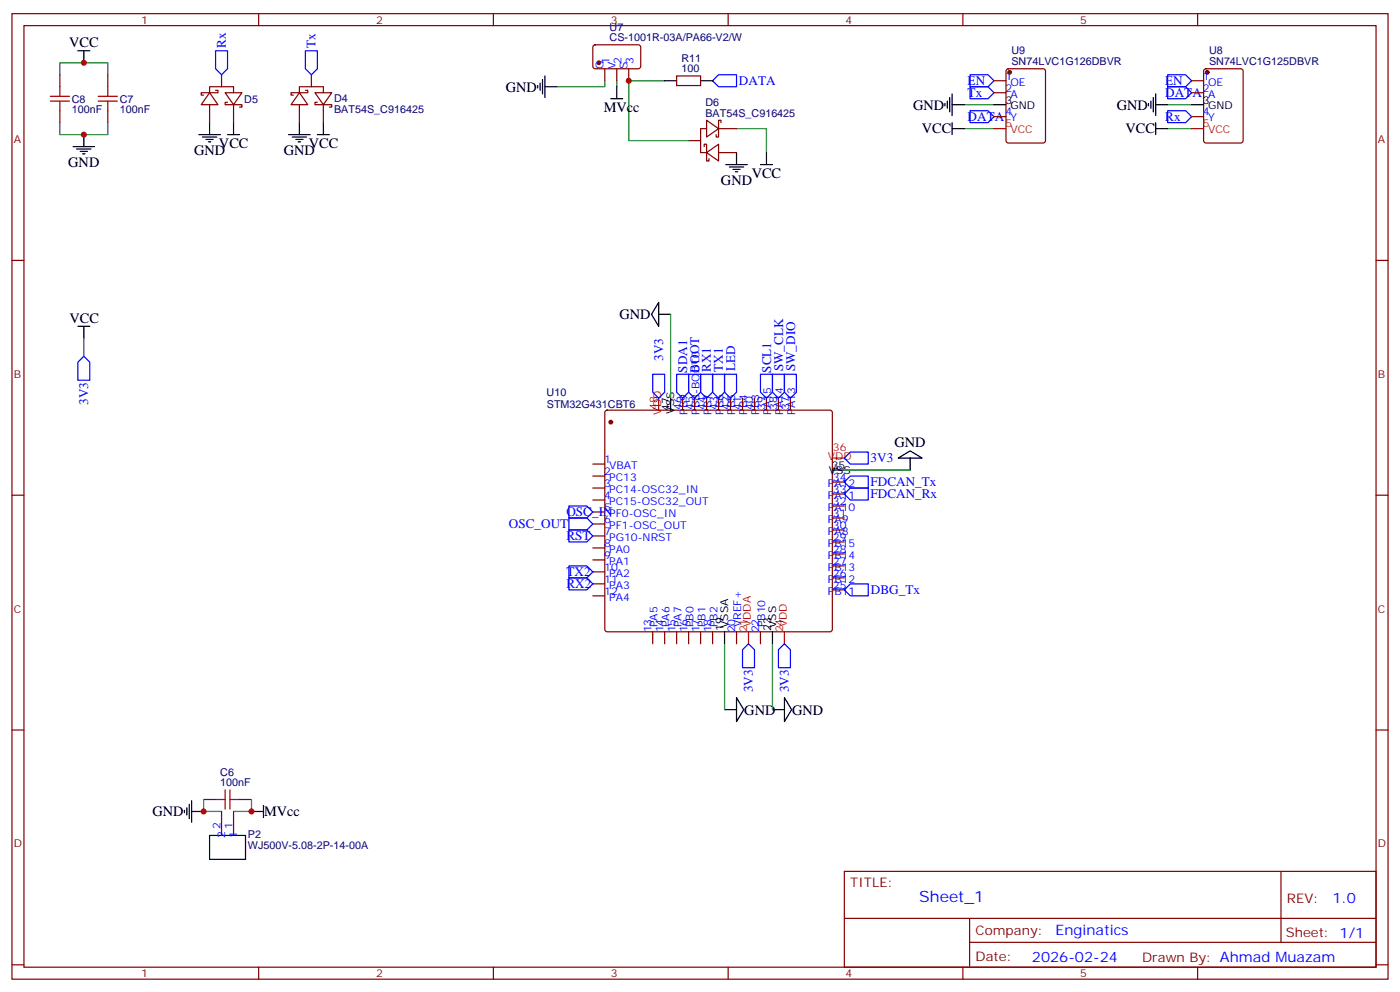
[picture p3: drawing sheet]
<svg xmlns="http://www.w3.org/2000/svg" width="412mm" height="292mm" viewBox="0 0 412 292" stroke-linecap="round" stroke-linejoin="round" font-family="sans-serif">
<g fill="none" stroke="#870000" stroke-width=".35">
<path d="M3.5 4h405.4v284.4h-405.4zM7.1 7.5h398.2v277.3h-398.2zM76.2 4v3.5M145.3 4v3.5M174.9 13.4l.4-.2h13l.4 .7v5.9l-.7 .4h-12.9l-.5-.7v-5.6zM214.5 4v3.5M283.6 4v3.5M352.8 4v3.5M17.6 22v3.5M17.6 32.6v3.5M31.7 22v3.5M31.7 32.6v3.5"/>
<path d="M61.7 27.3l2.5 3.5h-4.9zM61.7 27.3v-1.8h7.1v1.8M61.7 30.8v5.3M63.5 26.6h.7v.7h-4.9v.7h.7M65.3 22v3.5M66.3 27.3h5l-2.5 3.5zM67 30.1h-.7v.7h5v.7h-.7M68.8 30.8v5.3M88.2 27.3l2.5 3.5h-5zM88.2 27.3v-1.8h7v1.8M88.2 30.8v5.3M90 26.6h.7v.7h-5v.7h.7"/>
<path d="M91.7 22v3.5M92.8 27.3h4.9l-2.5 3.5zM93.5 30.1h-.7v.7h4.9v.7h-.7M95.2 30.8v5.3M178.2 20.2v3.6M181.7 20.2v3.6M185.2 20.2v3.6M199.3 22.4h7.1v2.8h-7.1zM208.1 35.4l3.6 2.5-3.6 2.5zM208.1 37.9h-1.7v7h1.7M211.7 37.9h5.3M212.4 36.1v-.7h-.7v5h-.7v-.7"/>
<path d="M292.8 23.8h3.5M292.8 27.3h3.5M292.8 34.4h3.5M296.6 20.5l.4-.3h10.3l.6 .5 .1 20.7-.5 .7h-10.5l-.6-.4-.1-20.7zM351 23.8h3.5M351 27.3h3.5M351 34.4h3.5M354.8 20.5l.4-.3h10.3l.6 .5 .1 20.7-.5 .7h-10.5l-.6-.4-.1-20.7zM202.8 41.4h3.6M207.4 43.2v-.7h.7v4.9h.7v-.7M208.1 44.9l3.6-2.4v4.9zM211.7 44.9h5.3"/>
<path d="M3.5 76.7h3.6M405.3 76.7h3.6M201.1 117.3v3.5M204.6 117.3v3.5M208.1 117.3v3.5M211.7 117.3v3.5M215.2 117.3v3.5M218.7 117.3v3.5M222.2 117.3v3.5M225.8 117.3v3.5M229.3 117.3v3.5M232.8 117.3v3.5"/>
<path d="M174.6 136.7h3.6M178.4 121l.5-.2h65.6l.5 .2 .2 .5v63.8l-.3 .5-.4 .3h-65.6l-.5-.3-.2-.5v-63.8zM3.5 145.8h3.6M174.6 157.8h3.6M174.6 150.8h3.6M174.6 154.3h3.6M174.6 140.2h3.6M174.6 143.7h3.6M174.6 147.2h3.6M245.2 156.1h3.5M245.2 152.5h3.5M245.2 149h3.5"/>
<path d="M245.2 145.5h3.5M245.2 142h3.5M245.2 159.6h3.5M405.3 145.8h3.6M174.6 161.4h3.6M174.6 164.9h3.6M174.6 168.4h3.6M174.6 171.9h3.6M174.6 175.5h3.6M245.2 163.1h3.5M245.2 166.7h3.5M245.2 170.2h3.5"/>
<path d="M245.2 173.7h3.5M192.3 186.1v3.5M195.8 186.1v3.5M199.3 186.1v3.5M202.8 186.1v3.5M206.4 186.1v3.5M209.9 186.1v3.5M217 186.1v3.5M224 186.1v3.5M3.5 215h3.6M405.3 215h3.6M60 235.4h3.5"/>
<path d="M65.3 239v7M68.8 239v7M70.6 235.4h3.5M248.7 256.6h156.6v28.2h-156.6zM377.3 256.6v20.9M248.7 270.5h156.5M285.6 277.5h119.6M285.6 270.5v14.1M3.5 284.1h3.6M76.2 284.8v3.6M145.3 284.8v3.6M214.5 284.8v3.6"/>
<path d="M283.6 284.8v3.6M352.8 284.8v3.6M405.3 284.1h3.6"/>
</g>
<g fill="none" stroke="#000" stroke-width=".35">
<path d="M22.9 15h3.6M24.7 15v3.5M24.7 39.7v3.5M58.6 39.7h6.3M61.7 36.1v3.6M67 39.7h3.6M68.8 36.1v3.6M85 39.7h6.4M88.2 36.1v3.6M93.5 39.7h3.5M95.2 36.1v3.6M158.4 25.2v.7"/>
<path d="M159.1 24.5v2.1M159.8 23.4v4.3M160.5 25.5h3.5M160.5 22.4v6.3M179.9 29.1h3.5M181.7 25.5v3.6M195.8 23.8h3.5M206.4 23.8h3.5M278.3 30.5v.7M279 29.8v2.1M279.8 28.7v4.2M280.5 30.8h3.5"/>
<path d="M280.5 27.7v6.3M280.5 36.1v3.6M280.5 37.9h3.5M292.8 30.8h3.5M338.3 30.5v.7M339 29.8v2.1M339.7 28.7v4.2M340.4 30.8h3.6M340.4 27.7v6.3M340.4 36.1v3.6M340.4 37.9h3.6M351 30.8h3.5"/>
<path d="M21.5 43.2h6.4M22.6 43.9h4.2M23.6 44.6h2.2M24.3 45.3h.7M59.6 40.4h4.3M60.7 41.1h2.1M61.4 41.8h.7M86.1 40.4h4.2M87.1 41.1h2.2M87.8 41.8h.7M213.8 48.5h6.3M214.8 49.2h4.3"/>
<path d="M215.9 49.9h2.1M216.6 50.6h.7M217 44.9v3.6M224 48.5h3.5M225.8 44.9v3.6M22.9 96.1h3.6M24.7 96.1v3.5M194 89v7.1l-2.1-3.5zM194 92.6h3.6M197.6 117.3v3.5M245.2 138.4h3.5M264.6 134.9l3.5-2.1 3.5 2.1z"/>
<path d="M268.1 134.9v3.5M213.4 186.1v3.5M227.5 186.1v3.5M213.4 209h3.6M217 205.5l2.1 3.5-2.1 3.5zM227.5 209h3.6M231.1 205.5l2.1 3.5-2.1 3.5zM54.3 238.6v.7M55 237.9v2.1M55.7 236.9v4.2M56.4 239h3.6M56.4 235.8v6.3"/>
<path d="M74.1 239h3.5M77.6 237.2v3.5M61.7 246h10.6v7.1h-10.6z"/>
</g>
<g fill="none" stroke="#00f" stroke-width=".35">
<path d="M63.5 15h3.5v5.2l-1.7 1.8-1.8-1.8zM90 15h3.5v5.2l-1.8 1.8-1.7-1.8zM209.9 23.8l1.8-1.8h5.3v3.5h-5.3zM285.8 32.6h5.2l1.8 1.8-1.8 1.7h-5.2zM285.8 25.5h5.2l1.8 1.8-1.8 1.8h-5.2zM285.8 22h5.2l1.8 1.8-1.8 1.7h-5.2zM344 32.6h5.2l1.8 1.8-1.8 1.7h-5.2zM344 25.5h5.2l1.8 1.8-1.8 1.8h-5.2zM344 22h5.2l1.8 1.8-1.8 1.7h-5.2zM22.9 106.7l1.8-1.8 1.8 1.8v5.3h-3.6zM192.3 110.2h3.5v5.3l-1.8 1.8-1.7-1.8zM199.3 110.2h3.5v5.3l-1.7 1.8-1.8-1.8z"/>
<path d="M202.8 110.2h3.6v5.3l-1.8 1.8-1.8-1.8zM206.4 110.2h3.5v5.3l-1.8 1.8-1.7-1.8zM209.9 110.2h3.5v5.3l-1.7 1.8-1.8-1.8zM213.4 110.2h3.6v5.3l-1.8 1.8-1.8-1.8zM224 110.2h3.5v5.3l-1.7 1.8-1.8-1.8zM227.5 110.2h3.6v5.3l-1.8 1.8-1.8-1.8zM231.1 110.2h3.5v5.3l-1.8 1.8-1.7-1.8zM248.7 134.9l1.8-1.8h5.3v3.6h-5.3zM167.6 149h5.3l1.7 1.8-1.7 1.7h-5.3zM167.6 152.5h5.3l1.7 1.8-1.7 1.8h-5.3zM167.6 156.1h5.3l1.7 1.7-1.7 1.8h-5.3zM248.7 145.5l1.8-1.8h5.3v3.5h-5.3z"/>
<path d="M248.7 142l1.8-1.8h5.3v3.5h-5.3zM167.6 166.7h5.3l1.7 1.7-1.7 1.8h-5.3zM167.6 170.2h5.3l1.7 1.7-1.7 1.8h-5.3zM248.7 173.7l1.8-1.8h5.3v3.6h-5.3zM220.5 189.6l1.7 1.7v5.3h-3.5v-5.3zM231.1 189.6l1.7 1.7v5.3h-3.5v-5.3z"/>
</g>
<g fill="none" stroke="#008700" stroke-width=".35">
<path d="M17.6 36.1v3.6h14.1v-3.6M17.6 22v-3.5h14.1v3.5M178.2 23.8v1.7h-14.2M181.7 23.8v1.7M195.8 23.8h-10.6v17.6h17.6M217 37.9h8.8v7M284 30.8h8.8M284 37.9h8.8M344 30.8h7M344 37.9h7M24.7 99.6v5.3M197.6 92.6v24.7"/>
<path d="M248.7 138.4h19.4M213.4 189.6v19.4M227.5 189.6v19.4M60 235.4v3.6h5.3M74.1 235.4v3.6h-5.3"/>
</g>
<path d="M14.8 29.8h5.7M14.8 28.4h5.7M17.6 25.5v2.9M17.6 29.8v2.8M28.9 29.8h5.7M28.9 28.4h5.7M31.7 25.5v2.9M31.7 29.8v2.8M63.5 235.4h2.8M66.3 232.6v5.7M67.7 235.4h2.9M67.7 232.6v5.7" fill="none" stroke="#a10000" stroke-width=".35"/>
<g fill="#870000" stroke="#870000" stroke-width=".35">
<circle cx="176.4" cy="18.5" r=".53"/>
<circle cx="355.6" cy="21.3" r=".53"/>
<circle cx="297.4" cy="21.3" r=".53"/>
<circle cx="179.9" cy="124.3" r=".53"/>
</g>
<path d="M292.8 37.9h3.5M351 37.9h3.5M194 117.3v3.5M245.2 134.9h3.5M220.5 186.1v3.5M231.1 186.1v3.5" fill="none" stroke="#f00" stroke-width=".35"/>
<g fill="#c00">
<circle cx="24.7" cy="39.7" r=".88"/>
<circle cx="24.7" cy="18.5" r=".88"/>
<circle cx="60" cy="239" r=".88"/>
<circle cx="74.1" cy="239" r=".88"/>
<circle cx="185.2" cy="23.8" r=".88"/>
</g>
<text font-size="4.6" fill="#00f" x="270.8" y="265.6">Sheet_1</text>
<g font-size="4.2">
<text x="20.4" y="13.9">VCC</text>
<text x="149" y="27">GND</text>
<text x="177.9" y="33.1">MVcc</text>
<text x="269" y="32.3">GND</text>
<text x="329" y="32.3">GND</text>
<text x="271.6" y="39.3">VCC</text>
<text x="331.5" y="39.3">VCC</text>
<text x="57.1" y="45.7">GND</text>
<text x="64.5" y="43.7">VCC</text>
<text x="83.6" y="45.7">GND</text>
<text x="91" y="43.7">VCC</text>
<text x="20.1" y="49.2">GND</text>
<text x="221.4" y="52.4">VCC</text>
<text x="212.4" y="54.5">GND</text>
<text x="20.5" y="95.1">VCC</text>
<text x="182.5" y="94">GND</text>
<text x="263.5" y="131.7">GND</text>
<text x="219.3" y="210.4">GND</text>
<text x="233.4" y="210.4">GND</text>
<text x="44.9" y="240.4">GND</text>
<text x="77.8" y="240.4">MVcc</text>
</g>
<g font-size="4.2" fill="#00f">
<text x="392.5" y="265.9">1.0</text>
<text x="310.9" y="275.4">Enginatics</text>
<text x="304" y="283.2">2026-02-24</text>
</g>
<g font-size="3.9" fill="#00f">
<text x="66.5" y="14.1" transform="rotate(-90 66.5 14.1)">Rx</text>
<text x="92.9" y="14.1" transform="rotate(-90 92.9 14.1)">Tx</text>
<text x="217.7" y="25">DATA</text>
<text x="285" y="28.5">Tx</text>
<text x="285" y="25">EN</text>
<text x="343.3" y="28.5">DATA</text>
<text x="343.3" y="25">EN</text>
<text x="285" y="35.6">DATA</text>
<text x="343.3" y="35.6">Rx</text>
<text x="195.3" y="106.3" transform="rotate(-90 195.3 106.3)">3V3</text>
<text x="202.4" y="109.8" transform="rotate(-90 202.4 109.8)">SDA1</text>
<text x="206" y="109.8" transform="rotate(-90 206 109.8)">BOOT</text>
<text x="209.4" y="109.5" transform="rotate(-90 209.4 109.5)">RX1</text>
<text x="213" y="109.5" transform="rotate(-90 213 109.5)">TX1</text>
<text x="216.6" y="109.3" transform="rotate(-90 216.6 109.3)">LED</text>
<text x="227.1" y="109.8" transform="rotate(-90 227.1 109.8)">SCL1</text>
<text x="230.7" y="109.3" transform="rotate(-90 230.7 109.3)">SW_CLK</text>
<text x="234.2" y="109.3" transform="rotate(-90 234.2 109.3)">SW_DIO</text>
<text x="26" y="119.2" transform="rotate(-90 26 119.2)">3V3</text>
<text x="256.5" y="136.1">3V3</text>
<text x="256.5" y="143.3">FDCAN_Tx</text>
<text x="256.5" y="146.8">FDCAN_Rx</text>
<text x="149.9" y="155.5">OSC_OUT</text>
<text x="166.9" y="152">OSC_IN</text>
<text x="166.9" y="159.1">RST</text>
<text x="166.9" y="169.6">TX2</text>
<text x="166.9" y="173.2">RX2</text>
<text x="256.6" y="175">DBG_Tx</text>
<text x="221.8" y="203.8" transform="rotate(-90 221.8 203.8)">3V3</text>
<text x="232.4" y="203.8" transform="rotate(-90 232.4 203.8)">3V3</text>
</g>
<g font-size="3.9" fill="#800">
<text x="250.5" y="261.2">TITLE:</text>
<text x="379.1" y="265.9">REV:</text>
<text x="287.4" y="275.4">Company:</text>
<text x="378.7" y="276">Sheet: 1/1</text>
<text x="287.4" y="283.1">Date:</text>
<text x="336.4" y="283.2">Drawn By: Ahmad Muazam</text>
</g>
<g font-size="3.2" fill="#800">
<text x="41.6" y="7">1</text>
<text x="110.8" y="7">2</text>
<text x="179.9" y="7">3</text>
<text x="249.1" y="7">4</text>
<text x="318.2" y="7">5</text>
<text x="4.1" y="42.1">A</text>
<text x="405.9" y="42.1">A</text>
<text x="4.1" y="111.3">B</text>
<text x="405.9" y="111.3">B</text>
<text x="4.1" y="180.4">C</text>
<text x="405.9" y="180.4">C</text>
<text x="4.1" y="249.6">D</text>
<text x="405.9" y="249.6">D</text>
<text x="41.6" y="287.8">1</text>
<text x="110.8" y="287.8">2</text>
<text x="179.9" y="287.8">3</text>
<text x="249.1" y="287.8">4</text>
<text x="318.2" y="287.8">5</text>
</g>
<g font-size="3.2" fill="#000080">
<text x="179.6" y="9">U7</text>
<text x="179.6" y="12.1">CS-1001R-03A/PA66-V2/W</text>
<text x="297.9" y="16">U9</text>
<text x="356.1" y="16">U8</text>
<text x="200.7" y="21.3">100</text>
<text x="200.7" y="18.2">R11</text>
<text x="297.9" y="19.1">SN74LVC1G126DBVR</text>
<text x="356.1" y="19.1">SN74LVC1G125DBVR</text>
<text x="21.2" y="33.3">100nF</text>
<text x="21.2" y="30.2">C8</text>
<text x="35.3" y="33.3">100nF</text>
<text x="35.3" y="30.2">C7</text>
<text x="72" y="30.2">D5</text>
<text x="98.4" y="33.3">BAT54S_C916425</text>
<text x="98.4" y="30.2">D4</text>
<text x="207.8" y="34.4">BAT54S_C916425</text>
<text x="207.8" y="31.3">D6</text>
<text x="161" y="116.7">U10</text>
<text x="161.1" y="120.2">STM32G431CBT6</text>
<text x="64.9" y="231.6">100nF</text>
<text x="64.9" y="228.5">C6</text>
<text x="73" y="249.9">WJ500V-5.08-2P-14-00A</text>
<text x="73" y="246.8">P2</text>
</g>
<g font-size="3.2" fill="#00f">
<text x="177.8" y="20.4" transform="rotate(-90 177.8 20.4)">G</text>
<text x="179.6" y="18.9" transform="rotate(-90 179.6 18.9)">1</text>
<text x="181.3" y="20.4" transform="rotate(-90 181.3 20.4)">V</text>
<text x="183.1" y="18.9" transform="rotate(-90 183.1 18.9)">2</text>
<text x="184.9" y="20.4" transform="rotate(-90 184.9 20.4)">S</text>
<text x="186.6" y="18.9" transform="rotate(-90 186.6 18.9)">3</text>
<text x="296.2" y="23.4">1</text>
<text x="354.4" y="23.4">1</text>
<text x="296.2" y="27">2</text>
<text x="297.6" y="25.2">OE</text>
<text x="297.6" y="28.7">A</text>
<text x="354.4" y="27">2</text>
<text x="355.8" y="25.2">OE</text>
<text x="355.8" y="28.7">A</text>
<text x="296.2" y="34">4</text>
<text x="297.6" y="35.8">Y</text>
<text x="354.4" y="34">4</text>
<text x="355.8" y="35.8">Y</text>
<text x="200.7" y="120.6" transform="rotate(-90 200.7 120.6)">46</text>
<text x="202.5" y="122.1" transform="rotate(-90 202.5 122.1)">PB9</text>
<text x="204.3" y="120.6" transform="rotate(-90 204.3 120.6)">45</text>
<text x="206" y="122.1" transform="rotate(-90 206 122.1)">PB8-BOOT0</text>
<text x="207.8" y="120.6" transform="rotate(-90 207.8 120.6)">44</text>
<text x="209.5" y="122.1" transform="rotate(-90 209.5 122.1)">PB7</text>
<text x="211.3" y="120.6" transform="rotate(-90 211.3 120.6)">43</text>
<text x="213.1" y="122.1" transform="rotate(-90 213.1 122.1)">PB6</text>
<text x="214.8" y="120.6" transform="rotate(-90 214.8 120.6)">42</text>
<text x="216.6" y="122.1" transform="rotate(-90 216.6 122.1)">PB5</text>
<text x="218.4" y="120.6" transform="rotate(-90 218.4 120.6)">41</text>
<text x="220.1" y="122.1" transform="rotate(-90 220.1 122.1)">PB4</text>
<text x="221.9" y="120.6" transform="rotate(-90 221.9 120.6)">40</text>
<text x="223.7" y="122.1" transform="rotate(-90 223.7 122.1)">PB3</text>
<text x="225.4" y="120.6" transform="rotate(-90 225.4 120.6)">39</text>
<text x="227.2" y="122.1" transform="rotate(-90 227.2 122.1)">PA15</text>
<text x="229" y="120.6" transform="rotate(-90 229 120.6)">38</text>
<text x="230.7" y="122.1" transform="rotate(-90 230.7 122.1)">PA14</text>
<text x="232.5" y="120.6" transform="rotate(-90 232.5 120.6)">37</text>
<text x="234.2" y="122.1" transform="rotate(-90 234.2 122.1)">PA13</text>
<text x="178" y="136.3">1</text>
<text x="178" y="139.8">2</text>
<text x="178" y="143.4">3</text>
<text x="179.5" y="138.1">VBAT</text>
<text x="179.5" y="141.6">PC13</text>
<text x="243.9" y="143.4">PA12</text>
<text x="245.4" y="141.6">34</text>
<text x="178" y="146.9">4</text>
<text x="179.5" y="145.1">PC14-OSC32_IN</text>
<text x="179.5" y="148.7">PC15-OSC32_OUT</text>
<text x="243.9" y="146.9">PA11</text>
<text x="245.4" y="148.7">32</text>
<text x="245.4" y="145.1">33</text>
<text x="178" y="150.4">5</text>
<text x="178" y="154">6</text>
<text x="179.5" y="152.2">PF0-OSC_IN</text>
<text x="179.5" y="155.7">PF1-OSC_OUT</text>
<text x="243.9" y="154">PA9</text>
<text x="243.9" y="150.4">PA10</text>
<text x="245.4" y="155.7">30</text>
<text x="245.4" y="152.2">31</text>
<text x="178" y="157.5">7</text>
<text x="178" y="161">8</text>
<text x="179.5" y="159.2">PG10-NRST</text>
<text x="243.9" y="157.5">PA8</text>
<text x="243.9" y="161">PB15</text>
<text x="245.4" y="159.2">29</text>
<text x="178" y="164.5">9</text>
<text x="179.5" y="162.8">PA0</text>
<text x="179.5" y="166.3">PA1</text>
<text x="243.9" y="164.5">PB14</text>
<text x="245.4" y="162.8">28</text>
<text x="245.4" y="166.3">27</text>
<text x="178" y="168.1">10</text>
<text x="178" y="171.6">11</text>
<text x="179.5" y="169.8">PA2</text>
<text x="179.5" y="173.4">PA3</text>
<text x="243.9" y="168.1">PB13</text>
<text x="243.9" y="171.6">PB12</text>
<text x="245.4" y="169.8">26</text>
<text x="245.4" y="173.4">25</text>
<text x="178" y="175.1">12</text>
<text x="179.5" y="176.9">PA4</text>
<text x="243.9" y="175.1">PB11</text>
<text x="193.7" y="184.7" transform="rotate(-90 193.7 184.7)">PA5</text>
<text x="197.2" y="184.7" transform="rotate(-90 197.2 184.7)">PA6</text>
<text x="200.7" y="184.7" transform="rotate(-90 200.7 184.7)">PA7</text>
<text x="204.3" y="184.7" transform="rotate(-90 204.3 184.7)">PB0</text>
<text x="207.8" y="184.7" transform="rotate(-90 207.8 184.7)">PB1</text>
<text x="211.3" y="184.7" transform="rotate(-90 211.3 184.7)">PB2</text>
<text x="218.4" y="184.7" transform="rotate(-90 218.4 184.7)">VREF+</text>
<text x="225.4" y="184.7" transform="rotate(-90 225.4 184.7)">PB10</text>
<text x="191.9" y="186.2" transform="rotate(-90 191.9 186.2)">13</text>
<text x="195.4" y="186.2" transform="rotate(-90 195.4 186.2)">14</text>
<text x="199" y="186.2" transform="rotate(-90 199 186.2)">15</text>
<text x="202.5" y="186.2" transform="rotate(-90 202.5 186.2)">16</text>
<text x="206" y="186.2" transform="rotate(-90 206 186.2)">17</text>
<text x="209.5" y="186.2" transform="rotate(-90 209.5 186.2)">18</text>
<text x="216.6" y="186.2" transform="rotate(-90 216.6 186.2)">20</text>
<text x="223.7" y="186.2" transform="rotate(-90 223.7 186.2)">22</text>
<text x="64.9" y="244.3" transform="rotate(-90 64.9 244.3)">2</text>
<text x="68.4" y="244.3" transform="rotate(-90 68.4 244.3)">1</text>
<text x="66.3" y="246.7" transform="rotate(-90 66.3 246.7)">2</text>
<text x="69.8" y="246.7" transform="rotate(-90 69.8 246.7)">1</text>
</g>
<g font-size="3.2">
<text x="296.2" y="30.5">3</text>
<text x="297.6" y="32.2">GND</text>
<text x="354.4" y="30.5">3</text>
<text x="355.8" y="32.2">GND</text>
<text x="197.2" y="121" transform="rotate(-90 197.2 121)">47</text>
<text x="198.6" y="121.8" transform="rotate(-90 198.6 121.8)">VSS</text>
<text x="244.1" y="139.5">VSS</text>
<text x="245" y="138.1">35</text>
<text x="213.1" y="185.9" transform="rotate(-90 213.1 185.9)">19</text>
<text x="214.5" y="185" transform="rotate(-90 214.5 185)">VSSA</text>
<text x="227.2" y="185.9" transform="rotate(-90 227.2 185.9)">23</text>
<text x="228.6" y="185" transform="rotate(-90 228.6 185)">VSS</text>
</g>
<g font-size="3.2" fill="#f00">
<text x="296.2" y="37.5">5</text>
<text x="297.6" y="39.3">VCC</text>
<text x="354.4" y="37.5">5</text>
<text x="355.8" y="39.3">VCC</text>
<text x="193.7" y="120.6" transform="rotate(-90 193.7 120.6)">48</text>
<text x="194.7" y="122.1" transform="rotate(-90 194.7 122.1)">VDD</text>
<text x="243.9" y="135.6">VDD</text>
<text x="245.4" y="132.8">36</text>
<text x="221.2" y="184.7" transform="rotate(-90 221.2 184.7)">VDDA</text>
<text x="231.8" y="184.7" transform="rotate(-90 231.8 184.7)">VDD</text>
<text x="220.1" y="186.2" transform="rotate(-90 220.1 186.2)">21</text>
<text x="230.7" y="186.2" transform="rotate(-90 230.7 186.2)">24</text>
</g>
</svg>
